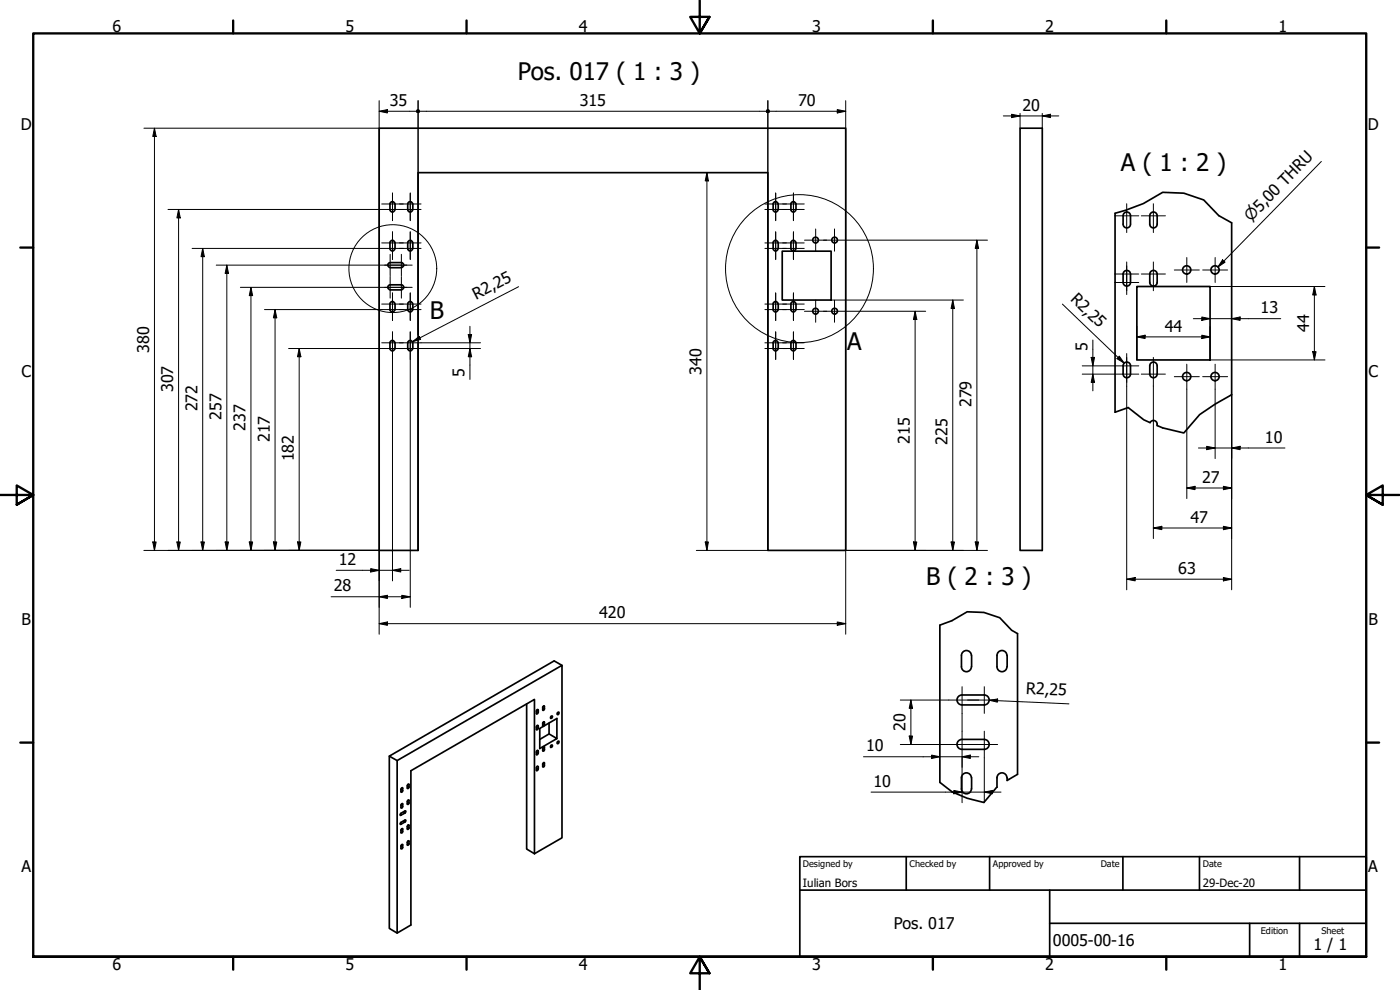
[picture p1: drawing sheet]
<svg xmlns="http://www.w3.org/2000/svg" width="420mm" height="297mm" viewBox="0 0 420 297" stroke-linecap="round" stroke-linejoin="round" font-family="sans-serif">
<!-- layer: Visible (ISO) -->
<g fill="none" stroke="#000" stroke-width=".51">
<path d="M113.8 38.5h140v126.6h-23.4v-113.3h-104.9v113.3h-11.7zM306.1 38.5h6.7v126.6h-6.7zM117 74.6a.73 .73 0 0 0 .8 .7 .73 .73 0 0 0 .7-.7M118.5 72.9a.73 .73 0 0 0-.7-.8 .73 .73 0 0 0-.8 .8v1.6M118.5 61.2a.73 .73 0 0 0-.7-.7 .73 .73 0 0 0-.8 .7v1.7a.73 .73 0 0 0 .8 .7 .73 .73 0 0 0 .7-.7M118.6 61.2v1.7M118.6 72.9v1.6M120.4 78.8a.73 .73 0 0 1 .8 .7 .73 .73 0 0 1-.8 .7M120.5 78.8h-3.4a.73 .73 0 0 0-.7 .7 .73 .73 0 0 0 .7 .7l3.4 .1M122.4 74.6a.73 .73 0 0 0 .7 .7 .73 .73 0 0 0 .7-.7M123.8 72.9a.73 .73 0 0 0-.7-.8 .73 .73 0 0 0-.7 .8v1.6M123.8 61.2a.73 .73 0 0 0-.7-.7 .73 .73 0 0 0-.7 .7v1.7a.73 .73 0 0 0 .7 .7 .73 .73 0 0 0 .7-.7"/>
<path d="M123.9 61.2v1.7M123.9 72.9v1.6M232 74.6a.73 .73 0 0 0 .8 .7 .73 .73 0 0 0 .7-.7M233.5 72.9a.73 .73 0 0 0-.7-.8 .73 .73 0 0 0-.8 .8v1.6M233.5 61.2a.73 .73 0 0 0-.7-.7 .73 .73 0 0 0-.8 .7v1.7a.73 .73 0 0 0 .7 .7 .73 .73 0 0 0 .8-.7M233.6 61.2v1.7M233.6 72.9v1.6M234.8 75.4h14.6v14.6h-14.6zM237.4 74.6a.73 .73 0 0 0 .7 .7 .73 .73 0 0 0 .7-.7M238.8 61.2a.73 .73 0 0 0-.7-.7 .73 .73 0 0 0-.7 .7v1.7a.73 .73 0 0 0 .7 .7 .73 .73 0 0 0 .7-.7M238.8 72.9a.73 .73 0 0 0-.7-.8 .73 .73 0 0 0-.7 .8v1.6M238.9 61.2v1.7"/>
<path d="M238.9 72.9v1.6M334.6 64v59.7M337.1 67.3a1.11 1.11 0 0 0 1.1 1.1 1.11 1.11 0 0 0 1.1-1.1M337.1 67.2v-2.5a1.11 1.11 0 0 1 1.1-1.1 1.11 1.11 0 0 1 1.1 1.1v2.5M345.1 67.2v-2.5a1.11 1.11 0 0 1 1.1-1.1 1.11 1.11 0 0 1 1.1 1.1v2.5M345.1 67.3a1.11 1.11 0 0 0 1.1 1.1 1.11 1.11 0 0 0 1.1-1.1M369.6 66.9v51.5M117.1 87h3.4M118.5 91.2a.73 .73 0 0 0-.8-.7 .73 .73 0 0 0-.7 .7v1.7a.73 .73 0 0 0 .8 .7 .73 .73 0 0 0 .7-.7M118.6 91.2v1.7M120.4 85.5a.73 .73 0 0 1 .8 .7 .73 .73 0 0 1-.8 .7M120.5 85.5h-3.4a.73 .73 0 0 0-.7 .7 .73 .73 0 0 0 .7 .7"/>
<path d="M123.8 91.2a.73 .73 0 0 0-.7-.7 .73 .73 0 0 0-.7 .7v1.7a.73 .73 0 0 0 .7 .7 .73 .73 0 0 0 .7-.7M123.9 91.2v1.7M233.5 91.2a.73 .73 0 0 0-.8-.7 .73 .73 0 0 0-.7 .7v1.7a.73 .73 0 0 0 .8 .7 .73 .73 0 0 0 .7-.7M233.6 91.2v1.7M238.8 91.2a.73 .73 0 0 0-.7-.7 .73 .73 0 0 0-.7 .7v1.7a.73 .73 0 0 0 .7 .7 .73 .73 0 0 0 .7-.7M238.9 91.2v1.7M337.1 84.7a1.11 1.11 0 0 0 1.1 1.1 1.11 1.11 0 0 0 1.1-1.1M337.1 84.8v-2.6a1.11 1.11 0 0 1 1.1-1.1 1.11 1.11 0 0 1 1.1 1.2v2.5M341.2 86h22v22h-22zM345.1 84.8v-2.5a1.11 1.11 0 0 1 1.1-1.2 1.11 1.11 0 0 1 1.1 1.2v2.5M345.1 84.7a1.11 1.11 0 0 0 1.1 1.1 1.11 1.11 0 0 0 1.1-1.1M117 104.5a.73 .73 0 0 0 .8 .8 .73 .73 0 0 0 .7-.8"/>
<path d="M118.5 102.9a.73 .73 0 0 0-.7-.7 .73 .73 0 0 0-.8 .7v1.7M118.6 102.9v1.7M122.4 104.5a.73 .73 0 0 0 .7 .8 .73 .73 0 0 0 .7-.8M123.8 102.9a.73 .73 0 0 0-.7-.7 .73 .73 0 0 0-.7 .7v1.7M123.9 102.9v1.7M232 104.5a.73 .73 0 0 0 .8 .8 .73 .73 0 0 0 .7-.8M233.5 102.9a.73 .73 0 0 0-.7-.7 .73 .73 0 0 0-.8 .7v1.7M233.6 102.9v1.7M237.4 104.5a.73 .73 0 0 0 .7 .8 .73 .73 0 0 0 .7-.8M238.8 102.9a.73 .73 0 0 0-.7-.7 .73 .73 0 0 0-.7 .7v1.7M238.9 102.9v1.7M337.3 109.1a1.11 1.11 0 0 1 1.2-.4 1.11 1.11 0 0 1 .8 1v2.5a1.11 1.11 0 0 1-1.1 1.1 1.11 1.11 0 0 1-1.1-1v-2.6z"/>
<path d="M345.3 109.1a1.11 1.11 0 0 1 1.2-.4 1.11 1.11 0 0 1 .8 1.1v2.4a1.11 1.11 0 0 1-1.1 1.1 1.11 1.11 0 0 1-1.1-1.1v-2.5zM345.2 126.8a1.15 1.15 0 0 1 1.4-.5 1.15 1.15 0 0 1 .7 1.4M168.7 199.6l-2.4-1.3-49.5 28.6v51.7l2.4 1.4M282.1 187.6v47.1M288.5 196.7v3.3a1.49 1.49 0 0 0 1.5 1.5 1.49 1.49 0 0 0 1.5-1.5l.1-3.3M288.5 196.7a1.49 1.49 0 0 1 1.5-1.5 1.49 1.49 0 0 1 1.5 1.5M299.2 196.7a1.49 1.49 0 0 1 1.5-1.5 1.49 1.49 0 0 1 1.5 1.5M299.2 196.7v3.3a1.49 1.49 0 0 0 1.5 1.5 1.49 1.49 0 0 0 1.5-1.5M302.3 196.7v3.3M305.4 190.1v42.2M158.1 211.2v43.5l2.3 1.4M161.2 213l.2-.2 .1 .2v.7a.33 .33 0 0 1-.1 .4 .33 .33 0 0 1-.4-.1z"/>
<path d="M161.2 217.7l.3 .1v.7a.33 .33 0 0 1-.1 .4 .33 .33 0 0 1-.4-.1v-.7zM163.1 211.9h.3v.7a.3 .3 0 0 1-.1 .4 .3 .3 0 0 1-.4 0zM163.1 216.6h.3v.8a.3 .3 0 0 1-.1 .4 .3 .3 0 0 1-.4-.1zM164.8 217v3.2l2.3 1.4-5.1 3v-6l5.1-3v6M165.4 214.9l.2-.1a.37 .37 0 0 1 .1 .5 .37 .37 0 0 1-.5 .1zM167.3 213.9l.3-.2a.39 .39 0 0 1 .1 .5 .39 .39 0 0 1-.5 .1zM287.5 209.1l1.2-.6h6.7a1.49 1.49 0 0 1 1.5 1.5 1.49 1.49 0 0 1-1.5 1.5h-6.7a1.49 1.49 0 0 1-1.3-.8 1.49 1.49 0 0 1 .1-1.6zM116.8 226.9l2.4 1.3M119.2 228.2l49.5-28.6v51.8l-8.3 4.7v-46.2l-37.1 21.4v46.2l-4.1 2.5zM120.4 236.6l.4-.2v.8a.3 .3 0 0 1-.1 .4 .3 .3 0 0 1-.4-.1zM122.4 235.4l.3-.1v1l-.2 .3-.3-.1zM161.2 230l.2-.1 .1 .1v.7a.33 .33 0 0 1-.1 .4 .33 .33 0 0 1-.4 0z"/>
<path d="M161.2 225.2l.3 .1v.7a.33 .33 0 0 1-.1 .4 .33 .33 0 0 1-.4-.1v-.7zM163.1 228.9h.3v.8a.3 .3 0 0 1-.1 .4 .3 .3 0 0 1-.4-.1zM163.1 224.1h.3v.8a.3 .3 0 0 1-.1 .4 .3 .3 0 0 1-.4-.1zM164.8 220.2l-2.8 1.7M165.4 223.6l.2-.1a.41 .41 0 0 1 .1 .5 .41 .41 0 0 1-.5 .2zM167.3 222.6l.3-.2a.36 .36 0 0 1 .1 .5 .36 .36 0 0 1-.5 0zM287.5 222.5l1.2-.6h6.7a1.49 1.49 0 0 1 1.5 1.4 1.49 1.49 0 0 1-1.5 1.5h-6.7a1.49 1.49 0 0 1-1.3-.8 1.49 1.49 0 0 1 .1-1.5zM288.5 233.3v3.4a1.49 1.49 0 0 0 1.5 1.5 1.49 1.49 0 0 0 1.5-1.5l.1-3.4M288.5 233.4a1.49 1.49 0 0 1 1.5-1.5 1.49 1.49 0 0 1 1.5 1.5M299.2 233.3v2.9M299.2 233.4a1.49 1.49 0 0 1 1.5-1.5 1.49 1.49 0 0 1 1.5 1.5M302.3 233.3v.9"/>
<path d="M120.1 246.9l1.6-.9 .1 .1-.1 .5-1.4 .8zM120.3 244l1.4-.7 .1 .1-.3 .6-1.4 .7zM120.4 253.6l.4-.2v.8a.3 .3 0 0 1-.1 .4 .3 .3 0 0 1-.4 0zM120.4 241.3l.4-.1v.8a.3 .3 0 0 1-.1 .4 .3 .3 0 0 1-.4-.1zM120.6 248.7h.2v.8a.3 .3 0 0 1-.1 .4 .3 .3 0 0 1-.4-.1v-.8zM122.4 252.4l.3-.1v1l-.2 .3-.3-.1zM122.4 247.6h.3v.9l-.2 .3h-.3zM122.4 240.1h.3v.9l-.2 .3h-.3z"/>
<circle cx="244.8" cy="72" r=".86"/>
<circle cx="250.5" cy="72" r=".86"/>
<circle cx="244.8" cy="93.4" r=".86"/>
<circle cx="250.5" cy="93.4" r=".86"/>
<circle cx="356.1" cy="81" r="1.24"/>
<circle cx="364.6" cy="81" r="1.24"/>
<circle cx="356.1" cy="113" r="1.24"/>
<circle cx="364.6" cy="113" r="1.24"/>
</g>
<!-- layer: Visible Narrow (ISO) -->
<g fill="none" stroke="#000" stroke-width=".38">
<path d="M161 218.2l.5 .3M161 213.4l.5 .3M161.2 217.7l.3 .1M161.2 212.9l.3 .1M162.9 212.3l.5 .3M162.9 217.1l.5 .3M163.1 211.8l.3 .1M163.1 216.6l.3 .1M120.3 236.9l.5 .3M120.6 236.4l.2 .1M122.2 235.8l.5 .3M122.5 235.3l.2 .1"/>
<path d="M161 230.4l.5 .3M161 225.7l.5 .3M161.2 229.9l.3 .1M161.2 225.2l.3 .1M162.9 229.3l.5 .4M162.9 224.6l.5 .3M163.1 228.8l.3 .2M163.1 224.1l.3 .1M120.1 247.2l.2 .1M120.1 244.5l.2 .1M120.3 253.9l.5 .3M120.3 249.2l.5 .3"/>
<path d="M120.3 241.7l.5 .3M120.6 253.4l.2 .1M120.6 248.7l.2 .1M120.6 241.2l.2 .1M121 246.4l.5 .2M121 243.6l.5 .4M122.2 252.8l.5 .4M122.2 248.1l.5 .3M122.2 240.6l.5 .3M122.5 252.3l.2 .2M122.5 247.5l.2 .2M122.5 240.1l.2 .1"/>
</g>
<!-- layer: Break Line (ISO) -->
<path d="M334.6 64l3.2-.9 5.4-2 5.7-3.4 6.4 .3 6 2 4.5 4.7 3.8 2.2M369.6 118.4l-4.9 2.8-4.7 3.2-4.7 5.5-6.4-1.5-1.6-.7M334.6 123.7l4-1.4 4.7 3.7 1.8 .8M282.1 187.6l3.6-1.4 4.6-2.6 5 .2 4.7 1.5 3.6 3.8 1.8 1M282.1 234.7l3.7 2.9 4.5 1.9 5 1.3 3.9-4.6M305.4 232.3l-3.1 1.9" fill="none" stroke="#000" stroke-width=".51"/>
<!-- layer: Detail Boundary (ISO) -->
<g fill="none" stroke="#000" stroke-width=".3">
<circle cx="117.9" cy="80.6" r="13.2"/>
<circle cx="239.9" cy="80.6" r="22.2"/>
</g>
<!-- layer: Border (ISO) -->
<g fill="none" stroke="#000" stroke-width=".7">
<path d="M70 6.1v3.9M140 6.1v3.9M210 0v10l-2.9-4.9h5.8l-2.9 4.9 2.9-4.9M280 6.1v3.9M350 6.1v3.9M6.1 74.3h3.9M410 74.3h3.9M0 148.5h10l-5-2.8v5.7l5-2.9-5 2.9M420 148.5h-10l5-2.8v5.7l-5-2.9 5 2.9M6.1 222.8h3.9M410 222.8h3.9M10 287.1v-277.1h400v277.1h-400h400"/>
<path d="M70 287.1v3.8M140 287.1v3.8M212.9 292l-2.9-4.9 2.9 4.9h-5.8l2.9-4.9v9.9M280 287.1v3.8M350 287.1v3.8"/>
</g>
<!-- layer: Title (ISO) -->
<path d="M240 257h170v30.1h-170zM272 257v10.1M297 257v10.1M337 257v10.1M360 257v10.1M390 257v10.1M240 267.1h170M315 277h95M315 267.1v20M375 277v10.1M390 277v10.1" fill="none" stroke="#000" stroke-width=".51"/>
<!-- layer: Dimension (ISO) -->
<g fill="none" stroke="#000" stroke-width=".3">
<path d="M43.2 38.5h70.6M46.4 38.5l.5 2.4h-1.1zM46.4 38.5v126.6M113.8 33.4l2.5-.5v1zM113.8 33.4h11M113.8 30.2v160.1M125.5 30.2v30.9M126 33.4h103.8M230.4 30.2v30.9M231.1 33.4h22.7M251.3 32.9l2.5 .5-2.5 .5zM253.8 30.2v41.7"/>
<path d="M301.1 34.8h16.7M303.6 34.3l2.5 .5-2.5 .5zM306.1 34v4.5M312.8 34.8l2.5-.5v1zM312.8 34v4.5M212.2 51.8l.4 2.5h-1zM212.2 51.8v113.3M50.4 62.9h64.2M53.6 62.9l.5 2.5h-1zM53.6 62.9v102.2M57.7 74.5h56.9M60.8 74.5l.5 2.5h-1z"/>
<path d="M60.8 74.5v90.6M64.9 79.6h49M68.1 79.6l.5 2.4h-1zM68.1 79.6v85.5M125.5 61.3v1.5M125.5 63v9.8M125.5 72.9v1.6M125.5 74.7v16.4M230.4 61.3v1.5M230.4 63v9.8M230.4 72.9v1.6M230.4 74.7v16.4"/>
<path d="M253.8 72.1v21.2M253.8 72.1h42.6M293.2 72.1l.5 2.4h-1zM293.2 72.1v93M72.1 86.2h41.8M75.3 86.2l.5 2.5h-1zM75.3 86.2v78.9M79.4 92.9h35.2M82.5 92.9l.6 2.5h-1.1zM82.5 92.9v72.2M125.5 91.3v1.5M125.5 92.9v7.6"/>
<path d="M141 97.9v15.9M155.6 86l-31.8 16.5M230.4 91.3v1.5M230.4 92.9v9.9M249.4 90h.9M250.6 90h38.5M253.8 93.5v96.8M253.8 93.4h24M274.6 93.4l.5 2.5h-1zM274.6 93.4v71.7M285.9 90l.5 2.6h-1zM285.9 90v75.1"/>
<path d="M318.8 91.2l18.6 17.8M341.2 97.9v10.1M358.1 95.6h26.3M360.7 95.1l2.5 .5-2.5 .5zM363.2 97.9v10.1h34.4M363.2 86h34.4M369.6 95.6l2.6-.5v1zM394.5 86l.5 2.5h-1zM394.5 86v22M86.6 104.6h28M89.8 104.6l.5 2.4h-1zM89.8 104.6v60.5"/>
<path d="M117.8 107.9v66.4M123.1 107.9v74.3M123.8 102.5l2-1.5 .4 .8zM125.5 103v1.4M125.5 104.6v60.5M126.4 104.6h17.8M126.4 102.9h17.8M140.5 100.4h1l-.5 2.5zM141 104.6l.5 2.4h-1zM230.4 103v1.4M230.4 104.6v60.5h-21.4M324.8 109.8h9.7"/>
<path d="M324.8 112.3h9.7M327.5 107.2h1l-.5 2.6zM328 112.3l.5 2.4h-1zM328 102v15.3M335.9 106.9l1.5 2.1-2.2-1.4zM338.1 115.9v61.1M341.2 101.1l2.5-.5v1zM341.2 101.1h22M346.1 115.9v45.7M356.2 116.8v32.8M360.7 100.6l2.5 .5-2.5 .5zM364.7 116.8v20.8"/>
<path d="M369.6 118.4v58.6M394 105.5h1l-.5 2.5zM359.7 134.4h25.9M362.1 133.9l2.6 .5-2.6 .5zM369.6 134.4l2.6-.5v1zM346.1 158.4l2.6-.5v1zM346.1 158.4h23.5M356.2 146.4l2.4-.5v1zM356.2 146.4h13.4M367.2 145.9l2.4 .5-2.4 .5zM367.2 157.9l2.4 .5-2.4 .5zM43.2 165.1h70.6"/>
<path d="M45.8 162.6h1.1l-.5 2.5zM53.1 162.6h1l-.5 2.5zM60.3 162.6h1l-.5 2.5zM67.6 162.6h1l-.5 2.5zM74.8 162.6h1l-.5 2.5zM82 162.6h1.1l-.6 2.5zM89.3 162.6h1l-.5 2.5zM99.4 179.1h23.7M100.9 171.1h21.9M111.3 170.6l2.5 .5-2.5 .5zM113.8 179.1l2.5-.5v1zM117.8 171.1l2.5-.5v1z"/>
<path d="M120.6 178.6l2.5 .5-2.5 .5zM211.6 162.6h1l-.4 2.5zM253.8 165.1h42.6M274.1 162.6h1l-.5 2.5zM285.4 162.6h1l-.5 2.5zM292.7 162.6h1l-.5 2.5zM338.1 173.8l2.6-.5v1zM338.1 173.8h31.5M367.2 173.3l2.4 .5-2.4 .5zM113.8 187.1l2.5-.5v1zM113.8 187.1h140M251.3 186.6l2.5 .5-2.5 .5z"/>
<path d="M270.2 210h14.5M273.4 210l.5 2.5h-1zM273.4 210v13.4M288.7 214v5.4M296.9 210.1l2.5-.4-.1 1zM296.9 210.1l23.9 1.1M259.1 227.1h34.7M261.4 237.7h39M270.2 223.4h14.5M272.9 220.8h1l-.5 2.6zM279.6 226.6l2.5 .5-2.5 .5zM286.3 237.2l2.4 .5-2.4 .5z"/>
<path d="M288.7 227.1l2.5-.5v1zM288.7 227.4v13.4M295.4 237.7l2.5-.5v1zM295.4 227.4v13.4"/>
</g>
<g fill="#000">
<path d="M113.8 33.4l2.5-.5v1z" fill-rule="evenodd"/>
<path d="M125 32.9l.5-.1 .4 .1 .1 .5-.1 .4h-.9l-.2-.4z" fill-rule="evenodd"/>
<path d="M251.3 32.9l2.5 .5-2.5 .5z" fill-rule="evenodd"/>
<path d="M303.6 34.3l2.5 .5-2.5 .5z" fill-rule="evenodd"/>
<path d="M312.8 34.8l2.5-.5v1z" fill-rule="evenodd"/>
<path d="M46.4 38.5l.5 2.4h-1.1z" fill-rule="evenodd"/>
<path d="M212.2 51.8l.4 2.5h-1z" fill-rule="evenodd"/>
<path d="M53.6 62.9l.5 2.5h-1z" fill-rule="evenodd"/>
<path d="M60.8 74.5l.5 2.5h-1z" fill-rule="evenodd"/>
<path d="M293.2 72.1l.5 2.4h-1z" fill-rule="evenodd"/>
<path d="M68.1 79.6l.5 2.4h-1z" fill-rule="evenodd"/>
<path d="M75.3 86.2l.5 2.5h-1z" fill-rule="evenodd"/>
<path d="M82.5 92.9l.6 2.5h-1.1z" fill-rule="evenodd"/>
<path d="M274.6 93.4l.5 2.5h-1z" fill-rule="evenodd"/>
<path d="M285.9 90l.5 2.6h-1z" fill-rule="evenodd"/>
<path d="M360.7 95.1l2.5 .5-2.5 .5z" fill-rule="evenodd"/>
<path d="M369.6 95.6l2.6-.5v1z" fill-rule="evenodd"/>
<path d="M394.5 86l.5 2.5h-1z" fill-rule="evenodd"/>
<path d="M89.8 104.6l.5 2.4h-1z" fill-rule="evenodd"/>
<path d="M123.8 102.5l2-1.5 .4 .8z" fill-rule="evenodd"/>
<path d="M140.5 100.4h1l-.5 2.5z" fill-rule="evenodd"/>
<path d="M141 104.6l.5 2.4h-1z" fill-rule="evenodd"/>
<path d="M327.5 107.2h1l-.5 2.6z" fill-rule="evenodd"/>
<path d="M328 112.3l.5 2.4h-1z" fill-rule="evenodd"/>
<path d="M335.9 106.9l1.5 2.1-2.2-1.4z" fill-rule="evenodd"/>
<path d="M341.2 101.1l2.5-.5v1z" fill-rule="evenodd"/>
<path d="M360.7 100.6l2.5 .5-2.5 .5z" fill-rule="evenodd"/>
<path d="M394 105.5h1l-.5 2.5z" fill-rule="evenodd"/>
<path d="M362.1 133.9l2.6 .5-2.6 .5z" fill-rule="evenodd"/>
<path d="M369.6 134.4l2.6-.5v1z" fill-rule="evenodd"/>
<path d="M346.1 158.4l2.6-.5v1z" fill-rule="evenodd"/>
<path d="M356.2 146.4l2.4-.5v1z" fill-rule="evenodd"/>
<path d="M367.2 145.9l2.4 .5-2.4 .5z" fill-rule="evenodd"/>
<path d="M367.2 157.9l2.4 .5-2.4 .5z" fill-rule="evenodd"/>
<path d="M45.8 162.6h1.1l-.5 2.5z" fill-rule="evenodd"/>
<path d="M53.1 162.6h1l-.5 2.5z" fill-rule="evenodd"/>
<path d="M60.3 162.6h1l-.5 2.5z" fill-rule="evenodd"/>
<path d="M67.6 162.6h1l-.5 2.5z" fill-rule="evenodd"/>
<path d="M74.8 162.6h1l-.5 2.5z" fill-rule="evenodd"/>
<path d="M82 162.6h1.1l-.6 2.5z" fill-rule="evenodd"/>
<path d="M89.3 162.6h1l-.5 2.5z" fill-rule="evenodd"/>
<path d="M111.3 170.6l2.5 .5-2.5 .5z" fill-rule="evenodd"/>
<path d="M113.8 179.1l2.5-.5v1z" fill-rule="evenodd"/>
<path d="M117.8 171.1l2.5-.5v1z" fill-rule="evenodd"/>
<path d="M120.6 178.6l2.5 .5-2.5 .5z" fill-rule="evenodd"/>
<path d="M211.6 162.6h1l-.4 2.5z" fill-rule="evenodd"/>
<path d="M274.1 162.6h1l-.5 2.5z" fill-rule="evenodd"/>
<path d="M285.4 162.6h1l-.5 2.5z" fill-rule="evenodd"/>
<path d="M292.7 162.6h1l-.5 2.5z" fill-rule="evenodd"/>
<path d="M338.1 173.8l2.6-.5v1z" fill-rule="evenodd"/>
<path d="M367.2 173.3l2.4 .5-2.4 .5z" fill-rule="evenodd"/>
<path d="M113.8 187.1l2.5-.5v1z" fill-rule="evenodd"/>
<path d="M251.3 186.6l2.5 .5-2.5 .5z" fill-rule="evenodd"/>
<path d="M273.4 210l.5 2.5h-1z" fill-rule="evenodd"/>
<path d="M296.9 210.1l2.5-.4-.1 1z" fill-rule="evenodd"/>
<path d="M272.9 220.8h1l-.5 2.6z" fill-rule="evenodd"/>
<path d="M279.6 226.6l2.5 .5-2.5 .5z" fill-rule="evenodd"/>
<path d="M286.3 237.2l2.4 .5-2.4 .5z" fill-rule="evenodd"/>
<path d="M288.7 227.1l2.5-.5v1z" fill-rule="evenodd"/>
<path d="M295.4 237.7l2.5-.5v1z" fill-rule="evenodd"/>
<circle cx="125.4" cy="33.4" r=".62"/>
<circle cx="230.4" cy="33.3" r=".62"/>
<circle cx="230.4" cy="33.4" r=".63"/>
</g>
<!-- layer: Center Mark (ISO) -->
<g fill="none" stroke="#000" stroke-width=".3">
<path d="M117.8 57.9v8.3M117.8 58v8.2M123.1 58v8.2M123.1 57.9v8.3M232.8 58v8.2M232.8 57.9v8.3M238.1 57.9v8.3M238.1 58v8.2M113.9 79.6h8.2M114.6 72.9h6.4M114.6 74.5h6.4M114.6 62.9h6.4"/>
<path d="M114.6 61.2h6.4M115.4 79.6h8.3M117.1 76.3v6.5M117.8 69.6v8.3M117.8 69.5v8.3M119.9 74.5h6.5M119.9 72.9h6.5M119.9 61.2h6.5M119.9 62.9h6.5M120.5 76.3v6.5M123.1 69.5v8.3M123.1 69.6v8.3"/>
<path d="M229.6 72.9h6.4M229.6 74.5h6.4M229.6 61.2h6.4M229.6 62.9h6.4M232.8 69.6v8.3M232.8 69.5v8.3M234.9 74.5h6.5M234.9 72.9h6.5M234.9 62.9h6.5M234.9 61.2h6.5M238.1 69.5v8.3M238.1 69.6v8.3"/>
<path d="M241.4 72.1h6.7M244.8 68.7v6.7M247.1 72.1h6.7M250.4 68.7v6.7M334.5 64.8h7.3M338.1 79.7v8.7M338.1 78.6v8.6M338.1 61.1v8.7M342.5 64.8h7.3M346.1 61.1v8.7M346.1 78.6v8.6M356.2 77.3v7.5"/>
<path d="M364.7 77.3v7.5M113.9 86.2h8.2M114.6 92.9h6.4M114.6 91.2h6.4M115.4 86.2h8.3M117.1 83v6.5M117.8 99.6v8.2M117.8 99.6v8.3M117.8 87.9v8.2M117.8 87.9v8.3M119.9 91.2h6.5M119.9 92.9h6.5"/>
<path d="M120.5 83v6.5M123.1 99.6v8.3M123.1 99.6v8.2M123.1 87.9v8.3M123.1 87.9v8.2M229.6 91.2h6.4M229.6 92.9h6.4M232.8 99.6v8.3M232.8 99.6v8.2M232.8 87.9v8.3M232.8 87.9v8.2M234.9 92.9h6.5"/>
<path d="M234.9 91.2h6.5M238.1 99.6v8.2M238.1 99.6v8.3M238.1 87.9v8.2M238.1 87.9v8.3M241.4 93.4h6.7M244.8 90v6.7M247.1 93.4h6.7M250.4 90v6.7M334.5 84.8h7.3M334.5 82.2h7.3M342.5 82.2h7.3"/>
<path d="M352.4 81h7.5M360.9 81h7.5M114.6 104.6h6.4M114.6 102.9h6.4M119.9 102.9h6.5M119.9 104.6h6.5M229.6 102.9h6.4M229.6 104.6h6.4M234.9 104.6h6.5M234.9 102.9h6.5M334.5 112.3h7.3M334.5 109.8h7.3"/>
<path d="M338.1 107.2v8.7M338.1 106.1v8.6M342.5 112.3h7.3M346.1 107.2v8.7M352.4 113h7.5M356.2 109.3v7.5M360.9 113h7.5M364.7 109.3v7.5M284.7 210h9.1M288.7 206v8M288.7 219.4v8M290.4 210h9"/>
<path d="M295.4 206v8M295.4 219.4v8M284.7 223.4h9.1M290.4 223.4h9"/>
</g>
<!-- layer: Symbol (ISO) -->
<path d="M396.6 48.4l-31.1 31.7M366.9 78l.8 .7-2.2 1.4z" fill="none" stroke="#000" stroke-width=".3"/>
<path d="M366.9 78l.8 .7-2.2 1.4z" fill-rule="evenodd" fill="#000"/>
<g font-size="7.2">
<text x="155.4" y="23.9">Pos. 017 ( 1 : 3 )</text>
<text x="336.4" y="51.4">A ( 1 : 2 )</text>
<text x="129" y="95.7">B</text>
<text x="254.3" y="104.9">A</text>
<text x="278" y="175.6">B ( 2 : 3 )</text>
</g>
<g font-size="4.8">
<text x="33.7" y="9.6">6</text>
<text x="103.7" y="9.6">5</text>
<text x="173.7" y="9.6">4</text>
<text x="243.7" y="9.6">3</text>
<text x="313.7" y="9.6">2</text>
<text x="383.7" y="9.6">1</text>
<text x="117" y="31.7">35</text>
<text x="174" y="31.7">315</text>
<text x="239.5" y="31.7">70</text>
<text x="306.8" y="33.2">20</text>
<text x="6.2" y="38.9">D</text>
<text x="410.5" y="38.9">D</text>
<text x="142.9" y="89.9" transform="rotate(-27 142.9 89.9)">R2,25</text>
<text x="321.1" y="90.1" transform="rotate(44 321.1 90.1)">R2,25</text>
<text x="378.3" y="94">13</text>
<text x="349.6" y="99.6">44</text>
<text x="392.9" y="99.6" transform="rotate(-90 392.9 99.6)">44</text>
<text x="44.8" y="105.8" transform="rotate(-90 44.8 105.8)">380</text>
<text x="326.4" y="105.4" transform="rotate(-90 326.4 105.4)">5</text>
<text x="6.4" y="113.1">C</text>
<text x="139.4" y="113.1" transform="rotate(-90 139.4 113.1)">5</text>
<text x="210.5" y="112.4" transform="rotate(-90 210.5 112.4)">340</text>
<text x="410.7" y="113.1">C</text>
<text x="52" y="117.6" transform="rotate(-90 52 117.6)">307</text>
<text x="59.3" y="123.4" transform="rotate(-90 59.3 123.4)">272</text>
<text x="66.5" y="126" transform="rotate(-90 66.5 126)">257</text>
<text x="291.6" y="122.2" transform="rotate(-90 291.6 122.2)">279</text>
<text x="73.7" y="129.3" transform="rotate(-90 73.7 129.3)">237</text>
<text x="81" y="132.6" transform="rotate(-90 81 132.6)">217</text>
<text x="273" y="133.1" transform="rotate(-90 273 133.1)">215</text>
<text x="284.4" y="133.5" transform="rotate(-90 284.4 133.5)">225</text>
<text x="379.6" y="132.8">10</text>
<text x="88.2" y="138.4" transform="rotate(-90 88.2 138.4)">182</text>
<text x="360.7" y="144.9">27</text>
<text x="357.3" y="156.9">47</text>
<text x="101.7" y="169.6">12</text>
<text x="353.6" y="172.2">63</text>
<text x="100.1" y="177.5">28</text>
<text x="179.8" y="185.5">420</text>
<text x="6.4" y="187.4">B</text>
<text x="410.7" y="187.4">B</text>
<text x="307.8" y="208.2" transform="rotate(3 307.8 208.2)">R2,25</text>
<text x="271.8" y="219.3" transform="rotate(-90 271.8 219.3)">20</text>
<text x="259.9" y="225.5">10</text>
<text x="262.2" y="236.1">10</text>
<text x="6.4" y="261.7">A</text>
<text x="410.7" y="261.7">A</text>
<text x="268.2" y="278.8">Pos. 017</text>
<text x="316" y="283.8">0005-00-16</text>
<text x="394.2" y="285">1 / 1</text>
<text x="33.7" y="290.9">6</text>
<text x="103.7" y="290.9">5</text>
<text x="173.7" y="290.9">4</text>
<text x="243.7" y="290.9">3</text>
<text x="313.7" y="290.9">2</text>
<text x="383.7" y="290.9">1</text>
</g>
<text font-size="4.6" x="375.4" y="66.6" transform="rotate(-46 375.4 66.6)">⌀5,00 THRU</text>
<g font-size="3.4">
<text x="241" y="266">Iulian Bors</text>
<text x="361" y="266">29-Dec-20</text>
</g>
<g font-size="2.7">
<text x="241" y="260.1">Designed by</text>
<text x="273" y="260.1">Checked by</text>
<text x="298" y="260.1">Approved by</text>
<text x="330.3" y="260">Date</text>
<text x="361" y="260">Date</text>
<text x="378.4" y="280.1">Edition</text>
<text x="396.6" y="280.1">Sheet</text>
</g>
</svg>
